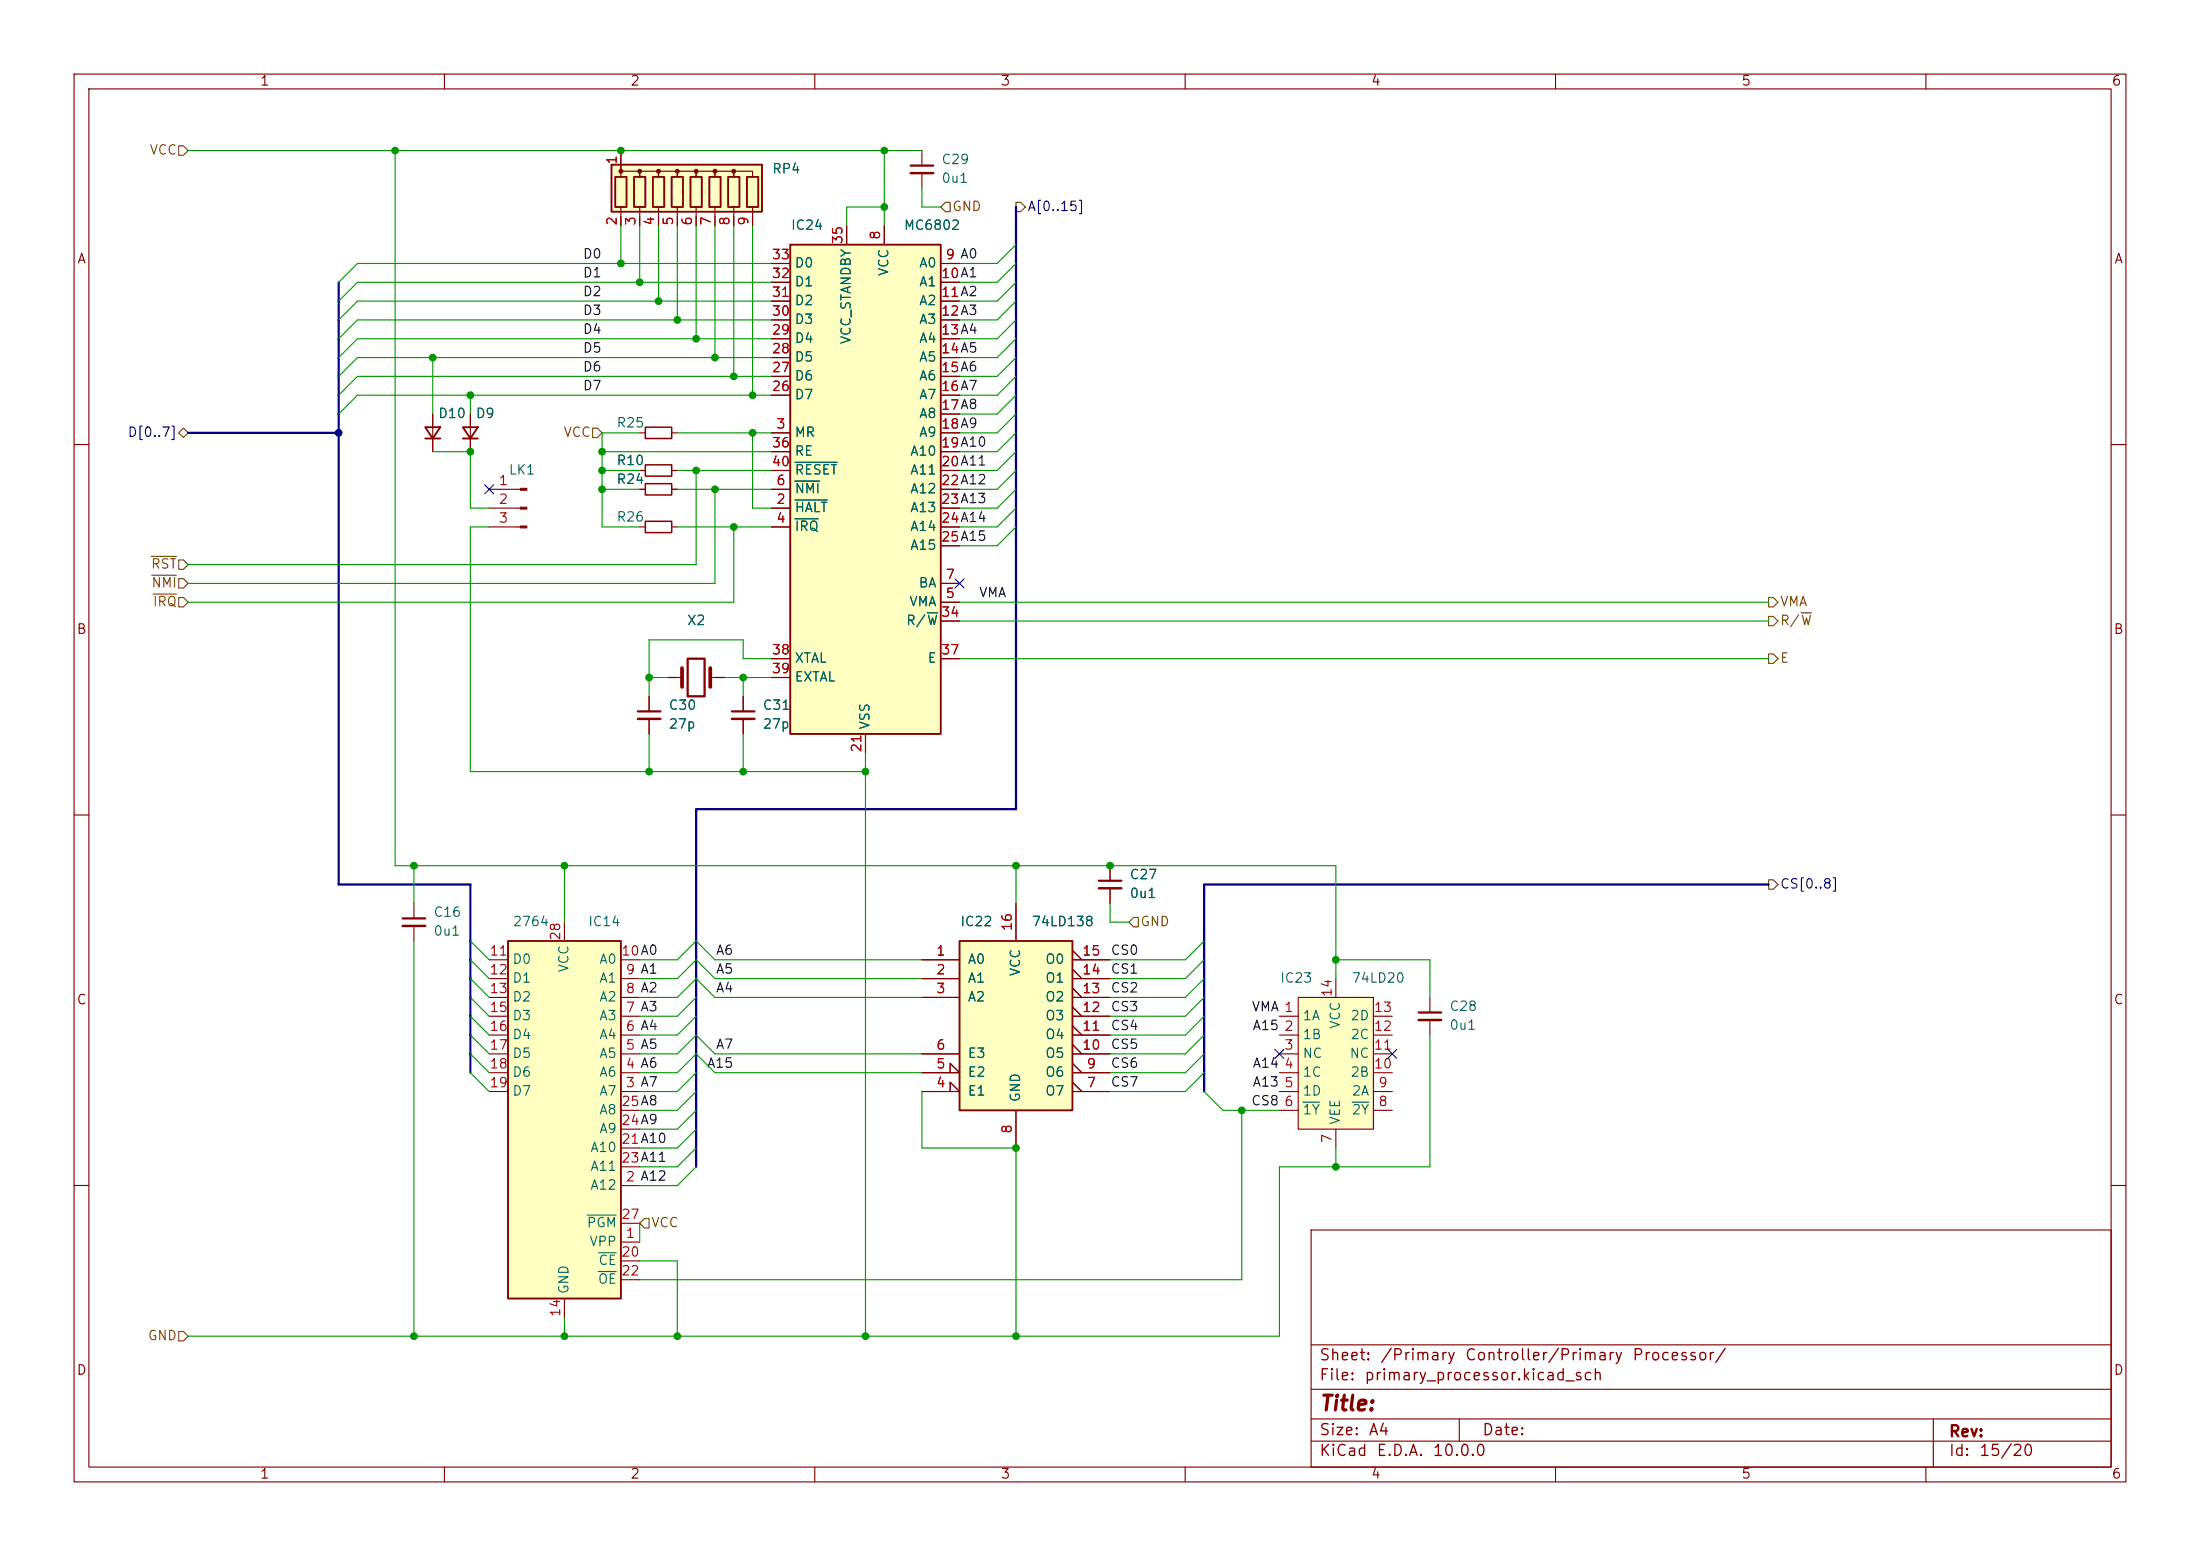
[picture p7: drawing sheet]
<svg xmlns="http://www.w3.org/2000/svg" width="297mm" height="210mm" viewBox="0 0 297 210" stroke-linecap="round" stroke-linejoin="round" font-family="sans-serif">
<g fill="none" stroke="#840000" stroke-width=".15">
<path d="M10 10h277v190h-277zM12 12h273v186h-273zM60 10v2M110 10v2M160 10v2M210 10v2M260 10v2M124.5 20.3v2.1M124.5 23.4v2M10 60h2M285 60h2M90.2 91.4h1.9"/>
<path d="M95.9 91.4h1.9M10 110h2M285 110h2M10 160h2M177 166h108v32h-108zM285 160h2M60 198v2M110 198v2M160 198v2M177 194.5h108M177 191.5h108M177 187.5h108"/>
<path d="M177 181.5h108M197 191.5v3M210 198v2M260 198v2M261 191.5v6.5"/>
</g>
<path d="M122.9 22.4h3.1M92.8 88.9h2.3v5.1h-2.3z" fill="none" stroke="#840000" stroke-width=".3"/>
<path d="M122.9 23.4h3.1" fill="none" stroke="#840000" stroke-width=".33"/>
<path d="M92.1 90.2v2.5M95.9 90.2v2.5" fill="none" stroke="#840000" stroke-width=".51"/>
<path d="M82.5 22.2h20.4v6.4h-20.4z" fill="#ffffc2"/>
<path d="M82.5 22.2h20.4v6.4h-20.4zM83.1 23.9h1.5v4h-1.5zM85.6 23.9h1.5v4h-1.5zM88.1 23.9h1.6v4h-1.6zM90.7 23.9h1.5v4h-1.5zM93.2 23.9h1.5v4h-1.5zM95.8 23.9h1.5v4h-1.5zM98.3 23.9h1.5v4h-1.5zM100.8 23.9h1.6v4h-1.6z" fill="none" stroke="#840000" stroke-width=".25"/>
<g fill="#840000" stroke="#840000" stroke-width=".15">
<circle cx="83.8" cy="23.1" r=".25"/>
<circle cx="86.4" cy="23.1" r=".25"/>
<circle cx="88.9" cy="23.1" r=".25"/>
<circle cx="91.4" cy="23.1" r=".25"/>
<circle cx="94" cy="23.1" r=".25"/>
<circle cx="96.5" cy="23.1" r=".25"/>
<circle cx="99.1" cy="23.1" r=".25"/>
</g>
<g fill="none" stroke="#840000" stroke-width=".15">
<path d="M83.8 23.9v-.8h2.6v.8v-.8h2.5v.8v-.8h2.5v.8v-.8h2.6v.8v-.8h2.5v.8v-.8h2.6v.8v-.8h2.5v.8M83.8 20.3v2.6M83.8 27.9v2.6M86.4 27.9v2.6M88.9 27.9v2.6M91.4 27.9v2.6M94 27.9v2.6M96.5 27.9v2.6M99.1 27.9v2.6M101.6 27.9v2.6M87.6 94v2M87.6 97v2.1"/>
<path d="M100.3 94v2M100.3 97v2.1"/>
</g>
<path d="M86.1 96h3.1M98.8 96h3.1" fill="none" stroke="#840000" stroke-width=".3"/>
<path d="M86.1 97h3.1M98.8 97h3.1" fill="none" stroke="#840000" stroke-width=".33"/>
<path d="M106.7 33h20.3v66.1h-20.3z" fill="#ffffc2"/>
<path d="M106.7 33h20.3v66.1h-20.3z" fill="none" stroke="#840000" stroke-width=".25"/>
<g fill="none" stroke="#840000" stroke-width=".15">
<path d="M104.1 35.6h2.6M104.1 38.1h2.6M114.3 30.5v2.5M119.4 30.5v2.5M127 35.6h2.5M127 38.1h2.5M104.1 58.4h2.6M104.1 40.6h2.6M104.1 43.2h2.6M104.1 45.7h2.6M104.1 48.3h2.6M104.1 50.8h2.6"/>
<path d="M104.1 53.3h2.6M127 58.4h2.5M127 40.6h2.5M127 43.2h2.5M127 45.7h2.5M127 48.3h2.5M127 50.8h2.5M127 53.3h2.5M127 55.9h2.5M104.1 68.6h2.6M104.1 71.1h2.6M104.1 66h2.6"/>
<path d="M104.1 61h2.6M104.1 63.5h2.6M127 68.6h2.5M127 71.1h2.5M127 66h2.5M127 78.7h2.5M127 61h2.5M127 63.5h2.5M127 73.7h2.5M104.1 88.9h2.6M104.1 91.4h2.6M116.8 99.1v2.5"/>
<path d="M127 81.3h2.5M127 83.8h2.5M127 88.9h2.5"/>
</g>
<path d="M107.3 67.5h4.4M107.3 70h3.2M107.3 64.9h3.4M107.3 62.4h5.7M125.2 82.7h1.4" fill="none" stroke="#006464" stroke-width=".15"/>
<path d="M175.3 134.6h10.1v17.8h-10.1z" fill="#ffffc2"/>
<g fill="none" stroke="#840000" stroke-width=".15">
<path d="M86.4 58.4h.7M90.7 58.4h.7M86.4 66h.7M90.7 66h.7M172.7 137.2h2.6M172.7 139.7h2.6M175.3 134.6h10.1v17.8h-10.1zM180.3 132.1v2.5M185.4 137.2h2.6M185.4 139.7h2.6M172.7 142.2h2.6M172.7 144.8h2.6"/>
<path d="M172.7 147.3h2.6M172.7 149.9h2.6M180.3 152.4v2.5M185.4 142.2h2.6M185.4 144.8h2.6M185.4 147.3h2.6M185.4 149.9h2.6"/>
</g>
<path d="M175.9 148.8h2.2M182.5 148.8h2.3" fill="none" stroke="#006464" stroke-width=".15"/>
<path d="M87.1 57.7h3.6v1.5h-3.6zM87.1 65.3h3.6v1.5h-3.6z" fill="none" stroke="#840000" stroke-width=".2"/>
<path d="M129.5 127h15.3v22.9h-15.3z" fill="#ffffc2"/>
<path d="M129.5 127h15.3v22.9h-15.3z" fill="none" stroke="#840000" stroke-width=".25"/>
<g fill="none" stroke="#840000" stroke-width=".15">
<path d="M66 71.1h4.3M66 66h4.3M66 68.6h4.3M86.4 71.1h.7M86.4 63.5h.7M90.7 71.1h.7M90.7 63.5h.7M55.9 121.9v2.1M55.9 125v2M124.5 129.5h5M124.5 132.1h5M124.5 134.6h5"/>
<path d="M137.2 121.9v5.1M144.8 129.5h5.1M144.8 132.1h5.1M144.8 134.6h5.1M144.8 139.7h5.1M144.8 138.4l1.2 1.3M144.8 137.2h5.1M144.8 135.9l1.2 1.3M144.8 133.4l1.2 1.2M144.8 130.8l1.2 1.3M144.8 128.3l1.2 1.2M193 134.6v2.1"/>
<path d="M193 137.7v2M124.5 147.3h5l-1.2-1.2v1.2M124.5 144.8h5l-1.2-1.3v1.3M124.5 142.2h5M137.2 149.9v5M144.8 147.3h5.1M144.8 144.8h5.1M144.8 142.2h5.1M144.8 146.1l1.2 1.2M144.8 143.5l1.2 1.3M144.8 141l1.2 1.2"/>
</g>
<path d="M87.1 70.4h3.6v1.5h-3.6zM87.1 62.7h3.6v1.6h-3.6z" fill="none" stroke="#840000" stroke-width=".2"/>
<path d="M54.4 124h3M191.5 136.7h3.1" fill="none" stroke="#840000" stroke-width=".3"/>
<path d="M54.4 125h3M191.5 137.7h3.1" fill="none" stroke="#840000" stroke-width=".33"/>
<g fill="#840000" stroke="#840000" stroke-width=".15">
<path d="M70.3 65.9h.8v.3h-.8z"/>
<path d="M70.3 68.5h.8v.2h-.8z"/>
<path d="M70.3 71h.8v.2h-.8z"/>
</g>
<path d="M68.6 127h15.2v48.3h-15.2z" fill="#ffffc2"/>
<path d="M57.4 57.7h2l-1 1.5zM57.4 59.2h2M62.5 57.7h2l-1 1.5zM62.5 59.2h2M68.6 127h15.2v48.3h-15.2z" fill="none" stroke="#840000" stroke-width=".25"/>
<g fill="none" stroke="#840000" stroke-width=".15">
<path d="M83.8 20.3v2.6M83.8 29.2v1.3M86.4 29.2v1.3M88.9 29.2v1.3M91.4 29.2v1.3M94 29.2v1.3M96.5 29.2v1.3M99.1 29.2v1.3M101.6 29.2v1.3M104.1 35.6h2.6M104.1 38.1h2.6M114.3 30.5v2.5"/>
<path d="M119.4 30.5v2.5M127 35.6h2.5M127 38.1h2.5M58.4 55.9v5.1M63.5 55.9v5.1M104.1 58.4h2.6M104.1 40.6h2.6M104.1 43.2h2.6M104.1 45.7h2.6M104.1 48.3h2.6M104.1 50.8h2.6M104.1 53.3h2.6"/>
<path d="M127 58.4h2.5M127 40.6h2.5M127 43.2h2.5M127 45.7h2.5M127 48.3h2.5M127 50.8h2.5M127 53.3h2.5M127 55.9h2.5M86.4 66h.7M86.4 63.5h.7M90.7 66h.7M90.7 63.5h.7"/>
<path d="M104.1 66h2.6M104.1 63.5h2.6M104.1 68.6h2.6M104.1 71.1h2.6M104.1 61h2.6M127 66h2.5M127 63.5h2.5M127 68.6h2.5M127 71.1h2.5M127 78.7h2.5M127 61h2.5M127 73.7h2.5"/>
<path d="M87.6 94v2M87.6 97v2.1M90.2 91.4h1.2M96.5 91.4h1.3M100.3 94v2M100.3 97v2.1M104.1 88.9h2.6M104.1 91.4h2.6M116.8 99.1v2.5M127 81.3h2.5M127 83.8h2.5M127 88.9h2.5"/>
<path d="M149.9 116.8v2.1M149.9 119.9v2M66 139.7h2.6M66 137.2h2.6M66 134.6h2.6M66 132.1h2.6M66 129.5h2.6M76.2 124.5v2.5M83.8 139.7h2.6M83.8 137.2h2.6M83.8 134.6h2.6M83.8 132.1h2.6"/>
<path d="M83.8 129.5h2.6M124.5 134.6h5M124.5 132.1h5M124.5 129.5h5M137.2 121.9v5.1M144.8 139.7h5.1M144.8 137.2h5.1M144.8 134.6h5.1M144.8 132.1h5.1M144.8 129.5h5.1M144.8 138.4l1.2 1.3M144.8 135.9l1.2 1.3"/>
<path d="M144.8 133.4l1.2 1.2M144.8 130.8l1.2 1.3M144.8 128.3l1.2 1.2M66 147.3h2.6M66 144.8h2.6M66 142.2h2.6M83.8 147.3h2.6M83.8 144.8h2.6M83.8 142.2h2.6M83.8 154.9h2.6M83.8 157.5h2.6M83.8 152.4h2.6"/>
<path d="M83.8 149.9h2.6M124.5 147.3h5l-1.2-1.2v1.2M124.5 144.8h5l-1.2-1.3v1.3M124.5 142.2h5M137.2 149.9v5M144.8 147.3h5.1M144.8 144.8h5.1M144.8 142.2h5.1M144.8 146.1l1.2 1.2M144.8 143.5l1.2 1.3M144.8 141l1.2 1.2M76.2 175.3v2.5"/>
<path d="M83.8 167.6h2.6M83.8 160h2.6M83.8 170.2h2.6M83.8 172.7h2.6M83.8 165.1h2.6"/>
</g>
<path d="M107.3 67.5h4.4M107.3 70h3.2M107.3 64.9h3.4M107.3 62.4h5.7M125.2 82.7h1.4M79.2 164h4M80.8 171.6h2.4M80.8 169.1h2.4" fill="none" stroke="#006464" stroke-width=".15"/>
<path d="M148.3 118.9h3.1" fill="none" stroke="#840000" stroke-width=".3"/>
<path d="M148.3 119.9h3.1" fill="none" stroke="#840000" stroke-width=".33"/>
<g fill="none" stroke="#725600" stroke-width=".15">
<path d="M24.1 19.7h.7l.6 .6-.6 .7h-.7zM127.6 27.3h.7v1.3h-.7l-.6-.7zM137.2 27.3h.6l.6 .6-.6 .7h-.6zM24.1 58.4l.7-.6 .6 .6-.6 .7zM80 57.8h.6l.7 .6-.7 .7h-.6zM20.4 75.1h3.4M20.5 77.6h3.3M24.1 75.6h.7l.6 .6-.6 .6h-.7zM24.1 78.1h.7l.6 .6-.6 .7h-.7zM20.7 80.2h3.1M24.1 80.6h.7l.6 .7-.6 .6h-.7zM238.8 88.3h.6l.6 .6-.6 .6h-.6z"/>
<path d="M238.8 83.2h.6l.6 .6-.6 .7h-.6zM238.8 80.6h.6l.6 .7-.6 .6h-.6zM243.2 82.7h1.4M238.8 118.7h.6l.6 .7-.6 .6h-.6zM153 123.8h.7v1.3h-.7l-.6-.6zM24.1 179.7h.7l.6 .6-.6 .7h-.7zM87 164.5h.6v1.2h-.6l-.6-.6z"/>
</g>
<path d="M45.7 38.1v81.3h17.8v25.4M137.2 27.9v81.3h-43.2v48.3M25.4 58.4h20.3M238.8 119.4h-76.2v27.9" fill="none" stroke="#000084" stroke-width=".3"/>
<g fill="none" stroke="#009600" stroke-width=".15">
<path d="M25.4 20.3h99.1M53.3 20.3v96.5h127v15.3M83.8 30.5v5.1M86.4 30.5v7.6M88.9 30.5v10.1M91.4 30.5v12.7M94 30.5v15.2M96.5 30.5v17.8M99.1 30.5v20.3M101.6 30.5v22.8M104.1 38.1h-55.8l-2.6 2.5M104.1 35.6h-55.8l-2.6 2.5"/>
<path d="M119.4 27.9h-5.1v2.6M119.4 20.3v10.2M124.5 25.4v2.5h2.5M137.2 38.1l-2.6 2.5h-5.1M137.2 35.6l-2.6 2.5h-5.1M137.2 33l-2.6 2.6h-5.1M58.4 48.3v7.6M63.5 53.3v2.6M86.4 58.4h-5.1v12.7h5.1M91.4 58.4h12.7M101.6 58.4v10.2h2.5M104.1 48.3h-55.8l-2.6 2.5"/>
<path d="M104.1 53.3h-55.8l-2.6 2.6M104.1 40.6h-55.8l-2.6 2.6M104.1 43.2h-55.8l-2.6 2.5M104.1 50.8h-55.8l-2.6 2.5M104.1 45.7h-55.8l-2.6 2.6M137.2 45.7l-2.6 2.6h-5.1M137.2 50.8l-2.6 2.5h-5.1M137.2 58.4l-2.6 2.6h-5.1M137.2 55.9l-2.6 2.5h-5.1M137.2 40.6l-2.6 2.6h-5.1M137.2 48.3l-2.6 2.5h-5.1M137.2 43.2l-2.6 2.5h-5.1"/>
<path d="M137.2 53.3l-2.6 2.6h-5.1M58.4 61h5.1v7.6h2.5M66 71.1h-2.5v33h53.3M81.3 61h22.8M81.3 63.5h5.1M81.3 66h5.1M91.4 71.1h12.7M91.4 63.5h12.7M91.4 66h12.7M94 63.5v12.7h-68.6M96.5 66v12.7h-71.1M99.1 71.1v10.2h-73.7"/>
<path d="M137.2 66l-2.6 2.6h-5.1M137.2 68.6l-2.6 2.5h-5.1M137.2 61l-2.6 2.5h-5.1M137.2 63.5l-2.6 2.5h-5.1M137.2 71.1l-2.6 2.6h-5.1M87.6 99.1v5M87.6 91.4h2.6M97.8 91.4h6.3M100.3 91.4v2.6M100.3 99.1v5M104.1 88.9h-3.8v-2.5h-12.7v7.6M129.5 88.9h109.3"/>
<path d="M129.5 81.3h109.3M129.5 83.8h109.3M55.9 116.8v5.1M76.2 116.8v7.7M116.8 101.6v78.7M137.2 116.8v5.1M55.9 127v53.3M63.5 137.2l2.5 2.5M63.5 139.7l2.5 2.5M63.5 134.6l2.5 2.6M63.5 129.5l2.5 2.6M63.5 132.1l2.5 2.5"/>
<path d="M63.5 127l2.5 2.5M86.4 134.6h5l2.6-2.5 2.5 2.5h28M86.4 129.5h5l2.6-2.5 2.5 2.5h28M86.4 132.1h5l2.6-2.6 2.5 2.6h28M94 137.2l-2.6 2.5h-5M94 134.6l-2.6 2.6h-5M149.9 121.9v2.6h2.5M162.6 139.7l-2.6 2.5h-10.1M162.6 137.2l-2.6 2.5h-10.1M162.6 132.1l-2.6 2.5h-10.1M162.6 127l-2.6 2.5h-10.1M162.6 134.6l-2.6 2.6h-10.1"/>
<path d="M162.6 129.5l-2.6 2.6h-10.1M180.3 129.5h12.7v5.1M193 139.7v17.8h-20.3v22.8h-147.3M63.5 144.8l2.5 2.5M63.5 142.2l2.5 2.6M86.4 144.8h5l2.6-2.6 2.5 2.6h28M86.4 142.2h5l2.6-2.5 2.5 2.5h28M94 154.9l-2.6 2.6h-5M94 144.8l-2.6 2.5h-5M94 147.3l-2.6 2.6h-5M94 149.9l-2.6 2.5h-5M94 152.4l-2.6 2.5h-5"/>
<path d="M94 157.5l-2.6 2.5h-5M124.5 147.3v7.6h12.7v25.4M162.6 142.2l-2.6 2.6h-10.1M162.6 144.8l-2.6 2.5h-10.1M162.6 147.3l2.5 2.6h7.6M167.6 149.9v22.8h-81.2M180.3 154.9v2.6M76.2 177.8v2.5M86.4 165.1v2.5M86.4 170.2h5v10.1"/>
</g>
<path d="M65.4 65.4l1.2 1.2M66.6 65.4l-1.2 1.2M128.9 78.1l1.2 1.2M130.1 78.1l-1.2 1.2M172.1 141.6l1.2 1.2M173.3 141.6l-1.2 1.2M187.4 141.6l1.2 1.2M188.6 141.6l-1.2 1.2" fill="none" stroke="#000084" stroke-width=".15"/>
<g fill="#009600" stroke="#009600" stroke-width=".14">
<circle cx="53.3" cy="20.3" r=".46"/>
<circle cx="94" cy="45.7" r=".46"/>
<circle cx="88.9" cy="40.6" r=".46"/>
<circle cx="91.4" cy="43.2" r=".46"/>
<circle cx="83.8" cy="35.6" r=".46"/>
<circle cx="86.4" cy="38.1" r=".46"/>
<circle cx="58.4" cy="48.3" r=".46"/>
<circle cx="119.4" cy="20.3" r=".46"/>
<circle cx="119.4" cy="27.9" r=".46"/>
<circle cx="83.8" cy="20.3" r=".46"/>
<circle cx="149.9" cy="116.8" r=".46"/>
<circle cx="137.2" cy="116.8" r=".46"/>
<circle cx="100.3" cy="91.4" r=".46"/>
<circle cx="116.8" cy="104.1" r=".46"/>
<circle cx="76.2" cy="180.3" r=".46"/>
<circle cx="55.9" cy="180.3" r=".46"/>
<circle cx="116.8" cy="180.3" r=".46"/>
<circle cx="91.4" cy="180.3" r=".46"/>
<circle cx="137.2" cy="180.3" r=".46"/>
<circle cx="167.6" cy="149.9" r=".46"/>
<circle cx="137.2" cy="154.9" r=".46"/>
<circle cx="180.3" cy="157.5" r=".46"/>
<circle cx="180.3" cy="129.5" r=".46"/>
<circle cx="87.6" cy="91.4" r=".46"/>
<circle cx="76.2" cy="116.8" r=".46"/>
<circle cx="55.9" cy="116.8" r=".46"/>
<circle cx="87.6" cy="104.1" r=".46"/>
<circle cx="100.3" cy="104.1" r=".46"/>
<circle cx="96.5" cy="48.3" r=".46"/>
<circle cx="101.6" cy="53.3" r=".46"/>
<circle cx="99.1" cy="50.8" r=".46"/>
<circle cx="101.6" cy="58.4" r=".46"/>
<circle cx="81.3" cy="61" r=".46"/>
<circle cx="81.3" cy="63.5" r=".46"/>
<circle cx="81.3" cy="66" r=".46"/>
<circle cx="94" cy="63.5" r=".46"/>
<circle cx="96.5" cy="66" r=".46"/>
<circle cx="63.5" cy="61" r=".46"/>
<circle cx="63.5" cy="53.3" r=".46"/>
<circle cx="99.1" cy="71.1" r=".46"/>
</g>
<circle cx="45.7" cy="58.4" r=".46" fill="#000084" stroke="#000084" stroke-width=".14"/>
<text font-size="2" fill="#840000" x="178" y="190.9">Title:</text>
<g font-size="1.5" fill="#840000">
<text x="178" y="184">Sheet:</text>
<text x="186.2" y="184">/Primary</text>
<text x="197.7" y="184">Controller/Primary</text>
<text x="220.3" y="184">Processor/</text>
<text x="178" y="186.7">File:</text>
<text x="184.1" y="186.7">primary_processor.kicad_sch</text>
<text x="178" y="196.9">KiCad</text>
<text x="178" y="194.1">Size:</text>
<text x="184.7" y="194.1">A4</text>
<text x="185.7" y="196.9">E.D.A.</text>
<text x="193.3" y="196.9">10.0.0</text>
<text x="200" y="194.1">Date:</text>
<text x="263" y="194.3">Rev:</text>
<text x="263" y="196.9">Id:</text>
<text x="267.1" y="196.9">15/20</text>
</g>
<g font-size="1.3" fill="#840000">
<text x="35" y="11.9">1</text>
<text x="85" y="11.9">2</text>
<text x="135" y="11.9">3</text>
<text x="185" y="11.9">4</text>
<text x="235" y="11.9">5</text>
<text x="285" y="11.9">6</text>
<text x="10.3" y="35.9">A</text>
<text x="285.3" y="35.9">A</text>
<text x="10.3" y="85.9">B</text>
<text x="285.3" y="85.9">B</text>
<text x="10.3" y="135.9">C</text>
<text x="285.3" y="135.9">C</text>
<text x="10.3" y="185.9">D</text>
<text x="285.3" y="185.9">D</text>
<text x="35" y="199.9">1</text>
<text x="85" y="199.9">2</text>
<text x="135" y="199.9">3</text>
<text x="185" y="199.9">4</text>
<text x="235" y="199.9">5</text>
<text x="285" y="199.9">6</text>
</g>
<g font-size="1.3" fill="#725600">
<text x="20.1" y="21.2">VCC</text>
<text x="128.5" y="28.8">GND</text>
<text x="76" y="59.3">VCC</text>
<text x="20.3" y="77.1">RST</text>
<text x="20.3" y="79.6">NMI</text>
<text x="20.5" y="82.1">IRQ</text>
<text x="240.2" y="82.1">VMA</text>
<text x="240.2" y="89.8">E</text>
<text x="240.2" y="84.7">R/W</text>
<text x="153.9" y="125.3">GND</text>
<text x="87.8" y="166">VCC</text>
<text x="19.9" y="181.2">GND</text>
</g>
<g font-size="1.3" fill="#a90000">
<text x="83.6" y="22.3" transform="rotate(-90 83.6 22.3)">1</text>
<text x="83.6" y="30.6" transform="rotate(-90 83.6 30.6)">2</text>
<text x="86.1" y="30.6" transform="rotate(-90 86.1 30.6)">3</text>
<text x="88.6" y="30.6" transform="rotate(-90 88.6 30.6)">4</text>
<text x="91.2" y="30.6" transform="rotate(-90 91.2 30.6)">5</text>
<text x="93.7" y="30.6" transform="rotate(-90 93.7 30.6)">6</text>
<text x="96.3" y="30.6" transform="rotate(-90 96.3 30.6)">7</text>
<text x="98.8" y="30.6" transform="rotate(-90 98.8 30.6)">8</text>
<text x="101.3" y="30.6" transform="rotate(-90 101.3 30.6)">9</text>
<text x="104.1" y="35.3">33</text>
<text x="114" y="33.1" transform="rotate(-90 114 33.1)">35</text>
<text x="119.1" y="32.5" transform="rotate(-90 119.1 32.5)">8</text>
<text x="127.6" y="35.3">9 A0</text>
<text x="127.6" y="35.3">9</text>
<text x="104.1" y="40.4">31</text>
<text x="104.1" y="37.8">32</text>
<text x="127" y="37.8">10A1</text>
<text x="127" y="40.4">11A2</text>
<text x="127" y="37.8">10</text>
<text x="127" y="40.4">11</text>
<text x="104.1" y="45.5">29</text>
<text x="104.1" y="42.9">30</text>
<text x="127" y="42.9">12A3</text>
<text x="127" y="45.5">13A4</text>
<text x="127" y="42.9">12</text>
<text x="127" y="45.5">13</text>
<text x="104.1" y="53.1">26</text>
<text x="104.1" y="50.5">27</text>
<text x="104.1" y="48">28</text>
<text x="127" y="48">14A5</text>
<text x="127" y="50.5">15A6</text>
<text x="127" y="53.1">16A7</text>
<text x="127" y="48">14</text>
<text x="127" y="50.5">15</text>
<text x="127" y="53.1">16</text>
<text x="104.7" y="58.2">3</text>
<text x="127" y="55.6">17A8</text>
<text x="127" y="58.2">18A9</text>
<text x="127" y="55.6">17</text>
<text x="127" y="58.2">18</text>
<text x="67.2" y="65.8">1</text>
<text x="104.1" y="60.7">36</text>
<text x="104.1" y="63.2">40</text>
<text x="104.7" y="65.8">6</text>
<text x="127" y="60.7">19A10</text>
<text x="127" y="63.2">20A11</text>
<text x="127" y="65.8">22A12</text>
<text x="127" y="60.7">19</text>
<text x="127" y="63.2">20</text>
<text x="127" y="65.8">22</text>
<text x="67.2" y="68.3">2</text>
<text x="67.2" y="70.9">3</text>
<text x="104.7" y="68.3">2</text>
<text x="104.7" y="70.9">4</text>
<text x="127" y="68.3">23A13</text>
<text x="127" y="70.9">24A14</text>
<text x="127" y="68.3">23</text>
<text x="127" y="70.9">24</text>
<text x="127" y="73.4">25A15</text>
<text x="127" y="73.4">25</text>
<text x="127" y="83.6">34</text>
<text x="127.6" y="81">5</text>
<text x="127.6" y="78.5">7</text>
<text x="104.1" y="88.6">38</text>
<text x="127" y="88.6">37</text>
<text x="104.1" y="91.2">39</text>
<text x="116.6" y="101.6" transform="rotate(-90 116.6 101.6)">21</text>
<text x="136.9" y="125.8" transform="rotate(-90 136.9 125.8)">16</text>
<text x="66" y="129.3">11</text>
<text x="66" y="131.8">12</text>
<text x="75.9" y="127" transform="rotate(-90 75.9 127)">28</text>
<text x="83.8" y="129.3">10A0</text>
<text x="84.4" y="131.8">9 A1</text>
<text x="126.3" y="129.3">1</text>
<text x="126.3" y="131.8">2</text>
<text x="146" y="131.8">14</text>
<text x="146" y="129.3">15</text>
<text x="66" y="134.4">13</text>
<text x="66" y="136.9">15</text>
<text x="84.4" y="136.9">7 A3</text>
<text x="84.4" y="134.4">8 A2</text>
<text x="126.3" y="134.4">3</text>
<text x="146" y="136.9">12</text>
<text x="146" y="134.4">13</text>
<text x="180.1" y="134.7" transform="rotate(-90 180.1 134.7)">14</text>
<text x="185.4" y="136.9">13</text>
<text x="66" y="139.4">16</text>
<text x="66" y="142">17</text>
<text x="84.4" y="142">5 A5</text>
<text x="84.4" y="139.4">6 A4</text>
<text x="126.3" y="142">6</text>
<text x="146" y="142">10</text>
<text x="146" y="139.4">11</text>
<text x="173.3" y="139.4">2</text>
<text x="173.3" y="142">3</text>
<text x="185.4" y="142">11</text>
<text x="185.4" y="139.4">12</text>
<text x="66" y="144.5">18</text>
<text x="66" y="147.1">19</text>
<text x="83.8" y="149.6">25A8</text>
<text x="84.4" y="147.1">3 A7</text>
<text x="84.4" y="144.5">4 A6</text>
<text x="126.3" y="147.1">4</text>
<text x="126.3" y="144.5">5</text>
<text x="146.6" y="147.1">7</text>
<text x="146.6" y="144.5">9</text>
<text x="173.3" y="144.5">4</text>
<text x="173.3" y="147.1">5</text>
<text x="173.3" y="149.6">6</text>
<text x="185.4" y="144.5">10</text>
<text x="186" y="149.6">8</text>
<text x="186" y="147.1">9</text>
<text x="83.8" y="154.7">21A10</text>
<text x="83.8" y="152.1">24A9</text>
<text x="136.9" y="153.1" transform="rotate(-90 136.9 153.1)">8</text>
<text x="180.1" y="154.4" transform="rotate(-90 180.1 154.4)">7</text>
<text x="83.8" y="157.2">23A11</text>
<text x="84.4" y="159.8">2 A12</text>
<text x="83.8" y="164.8">27</text>
<text x="84.4" y="167.4">1</text>
<text x="83.8" y="169.9">20</text>
<text x="83.8" y="172.5">22</text>
<text x="75.9" y="177.8" transform="rotate(-90 75.9 177.8)">14</text>
</g>
<g font-size="1.3" fill="#006464">
<text x="104.1" y="23.7">RP4</text>
<text x="127" y="22.5">C29</text>
<text x="127" y="25">0u1</text>
<text x="106.7" y="31.3">IC24</text>
<text x="121.9" y="31.3">MC6802</text>
<text x="107.2" y="41.5">D2</text>
<text x="107.2" y="39">D1</text>
<text x="107.2" y="36.4">D0</text>
<text x="120.2" y="37.4" transform="rotate(-90 120.2 37.4)">VCC</text>
<text x="124" y="36.4">A0</text>
<text x="124" y="39">A1</text>
<text x="124" y="41.5">A2</text>
<text x="107.2" y="46.6">D4</text>
<text x="107.2" y="44">D3</text>
<text x="115.2" y="46.6" transform="rotate(-90 115.2 46.6)">VCC_STANDBY</text>
<text x="124" y="44">A3</text>
<text x="124" y="46.6">A4</text>
<text x="107.2" y="51.7">D6</text>
<text x="107.2" y="49.1">D5</text>
<text x="124" y="49.1">A5</text>
<text x="124" y="51.7">A6</text>
<text x="59.1" y="56.7">D10</text>
<text x="64.1" y="56.7">D9</text>
<text x="83.1" y="58">R25</text>
<text x="107.2" y="59.3">MR</text>
<text x="107.2" y="54.2">D7</text>
<text x="124" y="54.2">A7</text>
<text x="124" y="56.7">A8</text>
<text x="124" y="59.3">A9</text>
<text x="68.6" y="64.4">LK1</text>
<text x="83.1" y="65.6">R24</text>
<text x="83.1" y="63.1">R10</text>
<text x="107.2" y="61.8">RE</text>
<text x="107.2" y="64.4">RESET</text>
<text x="122.8" y="61.8">A10</text>
<text x="122.8" y="64.4">A11</text>
<text x="83.1" y="70.7">R26</text>
<text x="107.2" y="69.4">HALT</text>
<text x="107.2" y="72">IRQ</text>
<text x="107.2" y="66.9">NMI</text>
<text x="122.8" y="66.9">A12</text>
<text x="122.8" y="69.4">A13</text>
<text x="122.8" y="72">A14</text>
<text x="122.8" y="74.5">A15</text>
<text x="122.7" y="82.1">VMA</text>
<text x="123.9" y="79.6">BA</text>
<text x="92.7" y="84.7">X2</text>
<text x="107.2" y="89.8">XTAL</text>
<text x="122.2" y="84.7">R/W</text>
<text x="125.1" y="89.8">E</text>
<text x="107.2" y="92.3">EXTAL</text>
<text x="90.2" y="96.1">C30</text>
<text x="90.2" y="98.7">27p</text>
<text x="102.9" y="96.1">C31</text>
<text x="102.9" y="98.7">27p</text>
<text x="117.7" y="98.6" transform="rotate(-90 117.7 98.6)">VSS</text>
<text x="152.4" y="119">C27</text>
<text x="58.4" y="124.1">C16</text>
<text x="69.1" y="125.3">2764</text>
<text x="79.3" y="125.3">IC14</text>
<text x="129.5" y="125.3">IC22</text>
<text x="139.2" y="125.3">74LD138</text>
<text x="152.4" y="121.5">0u1</text>
<text x="58.4" y="126.6">0u1</text>
<text x="69.1" y="130.4">D0</text>
<text x="77.1" y="131.3" transform="rotate(-90 77.1 131.3)">VCC</text>
<text x="80.8" y="130.4">A0</text>
<text x="130.6" y="130.4">A0</text>
<text x="138" y="131.8" transform="rotate(-90 138 131.8)">VCC</text>
<text x="141" y="130.4">O0</text>
<text x="69.1" y="132.9">D1</text>
<text x="69.1" y="135.5">D2</text>
<text x="80.8" y="135.5">A2</text>
<text x="80.8" y="132.9">A1</text>
<text x="130.6" y="132.9">A1</text>
<text x="130.6" y="135.5">A2</text>
<text x="141" y="135.5">O2</text>
<text x="141" y="132.9">O1</text>
<text x="172.7" y="132.9">IC23</text>
<text x="182.4" y="132.9">74LD20</text>
<text x="195.6" y="136.8">C28</text>
<text x="69.1" y="138">D3</text>
<text x="69.1" y="140.6">D4</text>
<text x="69.1" y="143.1">D5</text>
<text x="80.8" y="143.1">A5</text>
<text x="80.8" y="140.6">A4</text>
<text x="80.8" y="138">A3</text>
<text x="130.6" y="143.1">E3</text>
<text x="141" y="143.1">O5</text>
<text x="141" y="140.6">O4</text>
<text x="141" y="138">O3</text>
<text x="175.8" y="138">1A</text>
<text x="175.8" y="140.6">1B</text>
<text x="175.8" y="143.1">NC</text>
<text x="181.2" y="139" transform="rotate(-90 181.2 139)">VCC</text>
<text x="182.1" y="143.1">NC</text>
<text x="182.2" y="140.6">2C</text>
<text x="182.2" y="138">2D</text>
<text x="195.6" y="139.3">0u1</text>
<text x="69.1" y="145.6">D6</text>
<text x="69.1" y="148.2">D7</text>
<text x="80.8" y="148.2">A7</text>
<text x="80.8" y="145.6">A6</text>
<text x="130.6" y="148.2">E1</text>
<text x="130.6" y="145.6">E2</text>
<text x="138" y="148.8" transform="rotate(-90 138 148.8)">GND</text>
<text x="141" y="148.2">O7</text>
<text x="141" y="145.6">O6</text>
<text x="175.8" y="145.6">1C</text>
<text x="175.8" y="148.2">1D</text>
<text x="182.2" y="145.6">2B</text>
<text x="182.4" y="148.2">2A</text>
<text x="79.6" y="155.8">A10</text>
<text x="80.8" y="153.3">A9</text>
<text x="80.8" y="150.7">A8</text>
<text x="175.8" y="150.7">1Y</text>
<text x="181.2" y="151.9" transform="rotate(-90 181.2 151.9)">VEE</text>
<text x="182.4" y="150.7">2Y</text>
<text x="79.6" y="160.9">A12</text>
<text x="79.6" y="158.3">A11</text>
<text x="79.1" y="166">PGM</text>
<text x="79.5" y="168.5">VPP</text>
<text x="80.6" y="173.6">OE</text>
<text x="80.7" y="171">CE</text>
<text x="77.1" y="174.8" transform="rotate(-90 77.1 174.8)">GND</text>
</g>
<g font-size="1.3" fill="#000084">
<text x="138.6" y="28.8">A[0..15]</text>
<text x="17.1" y="59.3">D[0..7]</text>
<text x="240.2" y="120.2">CS[0..8]</text>
</g>
<g font-size="1.3" fill="#0f0f0f">
<text x="78.6" y="35.2">D0</text>
<text x="78.6" y="40.3">D2</text>
<text x="78.6" y="37.8">D1</text>
<text x="78.6" y="42.8">D3</text>
<text x="78.6" y="45.4">D4</text>
<text x="78.6" y="47.9">D5</text>
<text x="78.6" y="53">D7</text>
<text x="78.6" y="50.5">D6</text>
<text x="132.1" y="80.9">VMA</text>
<text x="96.6" y="129.2">A6</text>
<text x="96.6" y="131.7">A5</text>
<text x="149.9" y="131.7">CS1</text>
<text x="149.9" y="129.2">CS0</text>
<text x="96.6" y="134.3">A4</text>
<text x="149.9" y="134.3">CS2</text>
<text x="149.9" y="136.8">CS3</text>
<text x="168.9" y="136.8">VMA 1</text>
<text x="96.6" y="141.9">A7</text>
<text x="149.9" y="141.9">CS5</text>
<text x="149.9" y="139.4">CS4</text>
<text x="169" y="139.4">A15</text>
<text x="95.3" y="144.4">A15</text>
<text x="149.9" y="147">CS7</text>
<text x="149.9" y="144.4">CS6</text>
<text x="168.8" y="149.5">CS8</text>
<text x="169" y="144.4">A14</text>
<text x="169" y="147">A13</text>
</g>
</svg>
